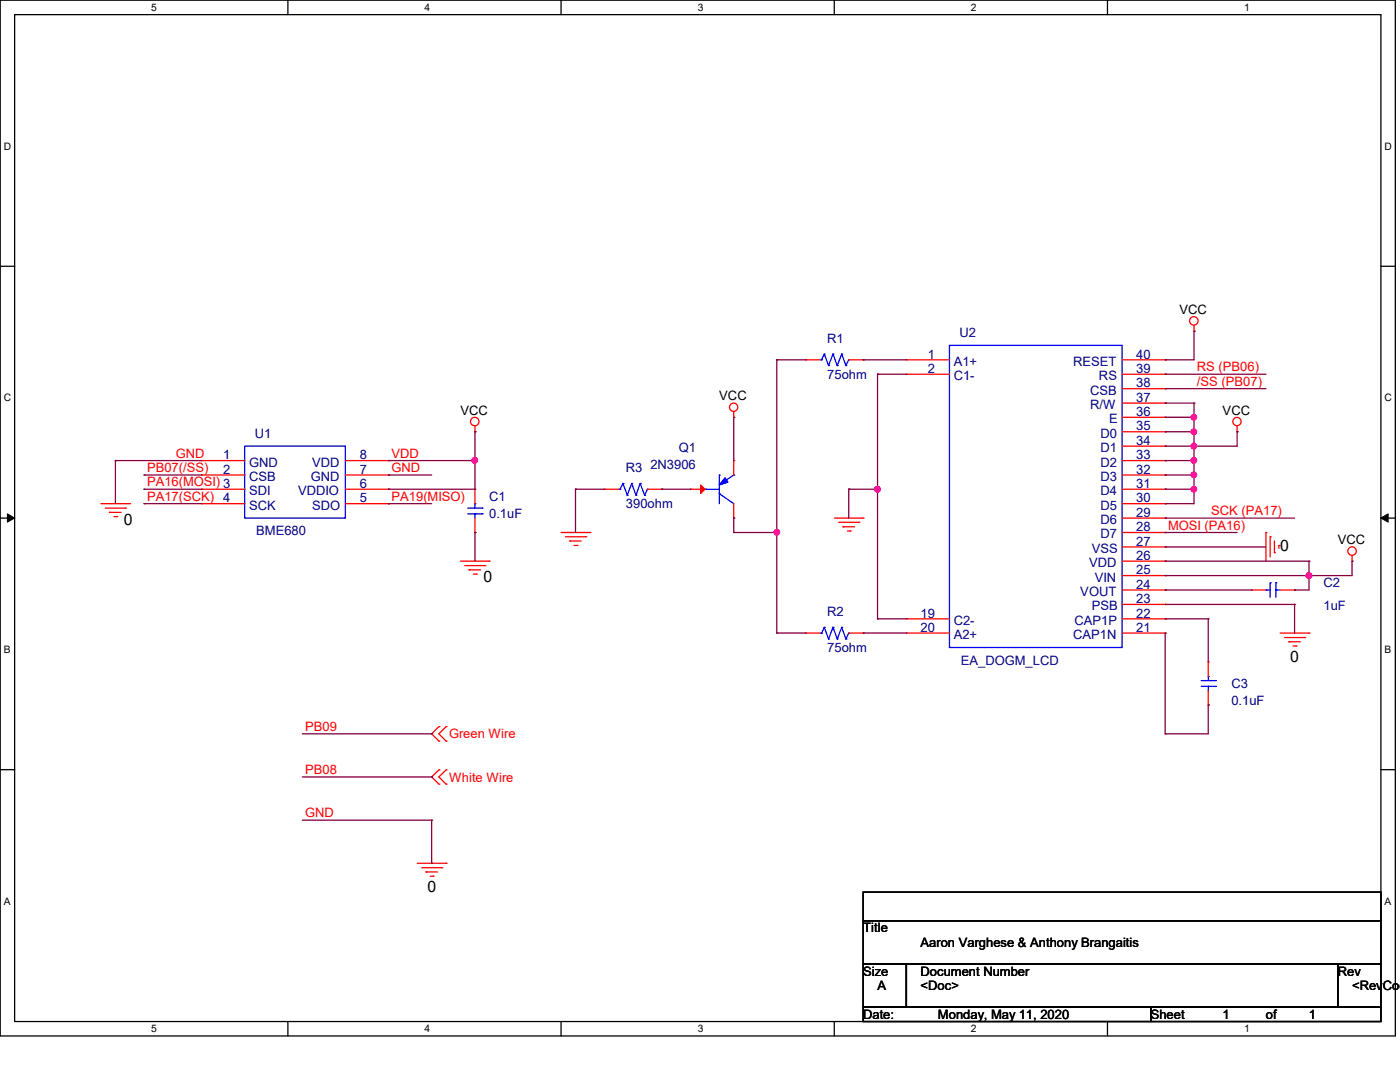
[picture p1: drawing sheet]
<svg xmlns="http://www.w3.org/2000/svg" width="279mm" height="216mm" viewBox="0 0 279 216" stroke-linecap="round" stroke-linejoin="round" font-family="sans-serif">
<path d="M0 0h278.5v206.7h-278.5zM2.9 2.9h272.7v200.9h-272.7z" fill="none" stroke="#000" stroke-width=".25"/>
<g fill="#fff">
<path d="M30.2 .3h1.1v2.3h-1.1z"/>
<path d="M30.2 204.1h1.1v2.3h-1.1z"/>
</g>
<path d="M57.4 0v2.9M57.4 203.8v2.9" fill="none" stroke="#000" stroke-width=".25"/>
<g fill="#fff">
<path d="M84.7 .3h1.1v2.3h-1.1z"/>
<path d="M84.7 204.1h1.1v2.3h-1.1z"/>
</g>
<path d="M112 0v2.9M112 203.8v2.9" fill="none" stroke="#000" stroke-width=".25"/>
<g fill="#fff">
<path d="M139.2 .3h1.1v2.3h-1.1z"/>
<path d="M139.2 204.1h1.1v2.3h-1.1z"/>
</g>
<path d="M166.5 0v2.9M166.5 203.8v2.9" fill="none" stroke="#000" stroke-width=".25"/>
<g fill="#fff">
<path d="M193.8 .3h1.1v2.3h-1.1z"/>
<path d="M193.8 204.1h1.1v2.3h-1.1z"/>
</g>
<path d="M221 0v2.9M221 203.8v2.9" fill="none" stroke="#000" stroke-width=".25"/>
<g fill="#fff">
<path d="M248.3 .3h1.1v2.3h-1.1z"/>
<path d="M248.3 204.1h1.1v2.3h-1.1z"/>
<path d="M.8 28h1.4v2.3h-1.4z"/>
<path d="M276.3 28h1.4v2.3h-1.4z"/>
<path d="M.8 78.2h1.4v2.3h-1.4z"/>
<path d="M276.3 78.2h1.4v2.3h-1.4z"/>
</g>
<path d="M0 53.1h2.9M275.6 53.1h2.9" fill="none" stroke="#000" stroke-width=".25"/>
<g fill="#fff">
<path d="M.8 128.5h1.3v2.2h-1.3z"/>
<path d="M276.3 128.5h1.3v2.2h-1.3z"/>
</g>
<path d="M0 103.4h2.9M275.6 103.4h2.9" fill="none" stroke="#000" stroke-width=".25"/>
<path d="M1.5 102.5l1.4 .9-1.4 .8zM275.6 103.4l1.4-.9v1.7z" fill="#000" stroke="#000" stroke-width=".2"/>
<g fill="#fff">
<path d="M.8 178.7h1.3v2.2h-1.3z"/>
<path d="M276.3 178.7h1.3v2.2h-1.3z"/>
</g>
<path d="M0 153.6h2.9M275.6 153.6h2.9M172.3 178h103.3v5.7h-103.3zM172.3 183.7h103.3v8.7h-103.3zM172.3 192.4h8.6v8.6h-8.6zM180.9 192.4h86.1v8.6h-86.1zM267 192.4h8.6v8.6h-8.6zM172.3 201h57.4v2.8h-57.4zM229.7 201h45.9v2.8h-45.9z" fill="none" stroke="#000" stroke-width=".25"/>
<g fill="none" stroke="#f00" stroke-width=".25">
<path d="M160.8 71.8h.1M160.8 71.8h2.9M169.4 71.8h2.9M172.3 71.8h.1M180.9 71.8h.1M180.9 74.7h.1M180.9 71.8h8.6M180.9 74.7h8.6M223.9 71.8h8.6M223.9 74.7h8.6M223.9 77.6h8.6M232.5 77.6h.1"/>
<path d="M232.5 74.7h.1M232.5 71.8h.1M238.3 66.1h.1M238.3 64.9v1.2M40.2 91.9h.1M40.2 94.8h.1M40.2 97.6h.1M40.2 97.6h8.7M40.2 94.8h8.7M40.2 91.9h8.7M68.9 97.6h8.7M68.9 94.8h8.7"/>
<path d="M68.9 91.9h8.7M77.6 97.6h.1M77.6 94.8h.1M77.6 91.9h.1M94.8 86.1h.1M94.8 97.6h.1M94.8 85v1.1M94.8 97.6v2.9M120.6 97.6h.1M120.6 97.6h2.9M129.2 97.6h2.9M132.1 97.6h.1"/>
<path d="M137.8 97.6h.1M137.8 97.6h2.9M146.4 83.3h.1M146.4 91.9h.1M146.4 82.1v1.2M146.4 91.9v2.9M223.9 97.6h8.6M223.9 94.8h8.6M223.9 91.9h8.6M223.9 89h8.6M223.9 86.1h8.6M223.9 83.3h8.6"/>
<path d="M223.9 80.4h8.6M232.5 97.6h.1M232.5 94.8h.1M232.5 91.9h.1M232.5 89h.1M232.5 86.1h.1M232.5 83.3h.1M232.5 80.4h.1M246.9 86.1h.1M246.9 85v1.1M20.2 100.5h5.7M21 101.4h4"/>
<path d="M21.8 102.2h.1M21.8 102.2h2.4M22.7 103.1h.6M23.3 103.1h.1M25 101.4h.1M25.9 100.5h.1M40.2 100.5h.1M40.2 100.5h8.7M68.9 100.5h8.7M77.6 100.5h.1M91.9 112h5.7M92.8 112.9h4"/>
<path d="M93.6 113.7h.1M93.6 113.7h2.3M94.5 114.6h.5M94.8 106.3h.1M94.8 103.4v2.9M95 114.6h.1M96.8 112.9h.1M97.6 112h.1M112 106.3h5.7M112.9 107.1h4M113.7 107.9h.1M113.7 107.9h2.3"/>
<path d="M114.6 108.8h.5M115.1 108.8h.1M116.9 107.1h.1M117.7 106.3h.1M146.4 103.4h.1M146.4 100.5v2.9M166.5 103.4h5.8M167.4 104.2h4M168.2 105.1h.1M168.2 105.1h2.4M169.1 106h.6M169.7 106h.1"/>
<path d="M171.4 104.2h.1M172.3 103.4h.1M223.9 100.5h8.6M223.9 112h8.6M223.9 103.4h8.6M223.9 106.3h8.6M223.9 117.7h8.6M223.9 114.9h8.6M223.9 109.1h8.6M232.5 117.7h.1M232.5 114.9h.1M232.5 112h.1"/>
<path d="M232.5 109.1h.1M232.5 106.3h.1M232.5 103.4h.1M232.5 100.5h.1M249.8 117.7h.1M249.8 117.7h2.8M252.6 106.3h.1M252.6 106.3v5.7M253.5 107.1h.1M253.5 107.1v4M254.3 110.3h.1M254.3 107.9v2.4"/>
<path d="M255.2 108.8h.1M255.2 108.8v.6M255.5 117.7h2.9M258.4 117.7h.1M269.8 112h.1M269.8 110.8v1.2M160.8 126.3h.1M160.8 126.3h2.9M169.4 126.3h2.9M172.3 126.3h.1M180.9 123.5h.1M180.9 126.3h.1"/>
<path d="M180.9 126.3h8.6M180.9 123.5h8.6M223.9 126.3h8.6M223.9 123.5h8.6M223.9 120.6h8.6M232.5 126.3h.1M232.5 123.5h.1M232.5 120.6h.1M241.1 132.1h.1M241.1 132.1v2.9M241.1 137.8v2.9M255.5 126.3h5.7"/>
<path d="M256.4 127.2h4M257.2 128.1h.1M257.2 128.1h2.3M258.1 128.9h.6M258.7 128.9h.1M260.4 127.2h.1M261.2 126.3h.1M87.6 145h.1M87.6 147.9h.1M87.6 153.6h.1M87.6 156.5h.1M87.6 145l-1.5 1.4 1.5 1.5"/>
<path d="M87.6 153.6l-1.5 1.4 1.5 1.5M89 147.9h.1M89 145h.1M89 156.5h.1M89 153.6h.1M89 145l-1.4 1.4 1.4 1.5M89 153.6l-1.4 1.4 1.4 1.5M241.1 140.7h.1M83.3 172.3h5.7M84.2 173.1h4M85 174h.1M85 174h2.3"/>
<path d="M85.9 174.8h.5M86.4 174.8h.1M88.2 173.1h.1M89 172.3h.1"/>
<circle cx="238.3" cy="64" r=".85"/>
<circle cx="94.7" cy="84.1" r=".85"/>
<circle cx="146.4" cy="81.3" r=".83"/>
<circle cx="246.9" cy="84.1" r=".83"/>
<circle cx="269.8" cy="110" r=".85"/>
</g>
<g fill="none" stroke="#00f" stroke-width=".25">
<path d="M163.7 71.8h.3M164 71.8h.1M164.5 70.7h.1M164.5 70.7l-.5 1.1M164.5 70.7l.9 2.2M165.4 72.9h.1M166.2 70.7h.1M166.2 70.7l-.8 2.2M166.2 70.7l.9 2.2M167.1 72.9h.1M168 70.7h.1M168 70.7l-.9 2.2"/>
<path d="M168 70.7l.8 2.2M168.8 72.9h.1M169.4 71.8h.1M169.4 71.8l-.6 1.1M189.5 68.9h34.4v60.3h-34.4zM48.9 89h20v14.4h-20zM123.5 97.6h.2M123.7 97.6h.1M124.3 96.5h.1M124.3 96.5l-.6 1.1M124.3 96.5l.9 2.3M125.2 98.8h.1"/>
<path d="M126.1 96.5h.1M126.1 96.5l-.9 2.3M126.1 96.5l.8 2.3M126.9 98.8h.1M127.8 96.5h.1M127.8 96.5l-.9 2.3M127.8 96.5l.9 2.3M128.7 98.8h.1M129.2 97.6h.1M129.2 97.6l-.5 1.2M140.7 97.6h.1M140.7 97.6h2.9"/>
<path d="M143.6 98.5h.1M143.6 94.8h.1M143.6 98.5l2.8 2M143.6 94.8v5.7M146.4 94.8h.1M146.4 94.8l-2.8 2M93.3 102.5h2.9M93.3 101.4h2.9M94.8 100.5h.1M94.8 102.5h.1M94.8 100.5v.9M94.8 102.5v.9"/>
<path d="M96.2 102.5h.1M96.2 101.4h.1M252.6 117.7h.1M252.6 117.7h.9M253.5 116.3h.1M253.5 116.3v2.9M254.6 116.3h.1M254.6 117.7h.1M254.6 116.3v2.9M254.6 117.7h.9M163.7 126.3h.3M164 126.3h.1"/>
<path d="M164.5 125.2h.1M164.5 125.2l-.5 1.1M164.5 125.2l.9 2.3M165.4 127.5h.1M166.2 125.2h.1M166.2 125.2l-.8 2.3M166.2 125.2l.9 2.3M167.1 127.5h.1M168 125.2h.1M168 125.2l-.9 2.3M168 125.2l.8 2.3M168.8 127.5h.1"/>
<path d="M169.4 126.3h.1M169.4 126.3l-.6 1.2M239.7 136.9h2.9M239.7 135.8h2.9M241.1 135h.1M241.1 136.9h.1M241.1 135v.8M241.1 136.9v.9M242.6 136.9h.1M242.6 135.8h.1"/>
</g>
<path d="M144.7 95.3l.6 .9-1.7 .6z" fill="#00f" stroke="#00f" stroke-width=".25"/>
<path d="M139.8 96.8l.9 .8-.9 .9z" fill="#f00" stroke="#f00" stroke-width=".25"/>
<g fill="none" stroke="#800040" stroke-width=".25">
<path d="M155 71.8h.1M155 71.8h5.8M155 71.8v54.5M172.3 71.8h.1M172.3 71.8h8.6M175.1 74.7h.1M175.1 74.7h5.8M175.1 74.7v48.8M232.5 71.8h.1M232.5 74.7h.1M232.5 77.6h.1M232.5 74.7h20.1"/>
<path d="M232.5 77.6h20.1M238.3 66.1h.1M238.3 66.1v5.7h-5.8M23 91.9h.1M23 91.9h17.2M23 91.9v8.6M28.7 94.8h.1M28.7 97.6h.1M28.7 94.8h11.5M28.7 97.6h11.5M77.6 97.6h.1M77.6 94.8h.1"/>
<path d="M77.6 91.9h.1M77.6 91.9h17.2M77.6 94.8h8.5M94.8 91.9h.1M94.8 86.1h.1M94.8 86.1v11.5h-17.2M114.9 97.6h.1M114.9 97.6h5.7M114.9 97.6v8.7M132.1 97.6h.1M132.1 97.6h5.7M146.4 83.3h.1"/>
<path d="M146.4 83.3v8.6M169.4 97.6h.1M169.4 97.6h5.7M169.4 97.6v5.8M175.1 97.6h.1M232.5 80.4h.1M232.5 83.3h.1M232.5 86.1h.1M232.5 89h.1M232.5 91.9h.1M232.5 94.8h.1M232.5 97.6h.1"/>
<path d="M232.5 91.9h5.8M232.5 94.8h5.8M232.5 97.6h5.8M232.5 80.4h5.8M232.5 83.3h5.8M232.5 86.1h5.8M238.3 80.4h.1M238.3 83.3h.1M238.3 86.1h.1M238.3 89h.1M238.3 91.9h.1M238.3 94.8h.1"/>
<path d="M238.3 97.6h.1M238.3 80.4v20.1h-5.8M246.9 86.1h.1M246.9 86.1v2.9h-14.4M28.7 100.5h.1M28.7 100.5h11.5M77.6 100.5h.1M77.6 100.5h8.5M94.8 106.3h.1M94.8 106.3v5.7M146.4 103.4h.1M146.4 106.3h.1"/>
<path d="M146.4 103.4v2.9M146.4 106.3h8.6M155 106.3h.1M232.5 100.5h.1M232.5 117.7h.1M232.5 112h.1M232.5 114.9h.1M232.5 109.1h.1M232.5 103.4h.1M232.5 106.3h.1M232.5 106.3h14.4M232.5 117.7h17.3"/>
<path d="M232.5 112h28.7M232.5 109.1h20.1M232.5 103.4h25.9M258.4 117.7h.1M261.2 112h.1M261.2 114.9h.1M261.2 112v5.7h-2.8M269.8 112h.1M269.8 112v2.9h-37.3M155 126.3h.1M155 126.3h5.8M172.3 126.3h.1"/>
<path d="M172.3 126.3h8.6M175.1 123.5h.1M175.1 123.5h5.8M232.5 120.6h.1M232.5 123.5h.1M232.5 126.3h.1M232.5 123.5h8.6M232.5 120.6h25.9M232.5 126.3v20.1M241.1 123.5h.1M241.1 123.5v8.6M258.4 120.6h.1"/>
<path d="M258.4 120.6v5.7M60.3 146.4h25.8M60.3 155h25.8M86.1 146.4h.1M86.1 155h.1M232.5 146.4h.1M241.1 140.7h.1M241.1 140.7v5.7h-8.6M60.3 163.7h25.8M86.1 163.7h.1M86.1 172.3h.1M86.1 163.7v8.6"/>
</g>
<g fill="#f0f" stroke="#f0f" stroke-width=".25">
<circle cx="94.7" cy="91.9" r=".55"/>
<circle cx="175.1" cy="97.6" r=".56"/>
<circle cx="155" cy="106.2" r=".55"/>
<circle cx="238.3" cy="83.3" r=".55"/>
<circle cx="238.3" cy="86.1" r=".55"/>
<circle cx="238.3" cy="91.9" r=".55"/>
<circle cx="238.3" cy="97.6" r=".55"/>
<circle cx="238.3" cy="94.7" r=".55"/>
<circle cx="238.3" cy="89" r=".55"/>
<circle cx="261.2" cy="114.9" r=".56"/>
</g>
<g font-size="3.1">
<text x="24.7" y="104.7">0</text>
<text x="255.5" y="109.9">0</text>
<text x="96.5" y="116.2">0</text>
<text x="257.5" y="132">0</text>
<text x="85.3" y="177.9">0</text>
</g>
<g font-size="2.6">
<text x="235.4" y="62.7">VCC</text>
<text x="91.9" y="82.8">VCC</text>
<text x="143.6" y="79.9">VCC</text>
<text x="244" y="82.8">VCC</text>
<text x="267" y="108.6">VCC</text>
<text x="172.3" y="186.1">Title</text>
<text x="183.7" y="188.9">Aaron Varghese &amp; Anthony Brangaitis</text>
<text x="172.3" y="194.7">Size</text>
<text x="175.1" y="197.6">A</text>
<text x="183.7" y="194.7">Document Number</text>
<text x="183.7" y="197.6">&lt;Doc&gt;</text>
<text x="267" y="194.7">Rev</text>
<text x="269.8" y="197.6">&lt;RevCod</text>
<text x="172.3" y="203.3">Date:</text>
<text x="187.2" y="203.3">Monday, May 11, 2020</text>
<text x="229.7" y="203.3">Sheet</text>
<text x="244" y="203.3">1</text>
<text x="252.6" y="203.3">of</text>
<text x="261.2" y="203.3">1</text>
</g>
<g font-size="2.6" fill="#000080">
<text x="165.1" y="68.4">R1</text>
<text x="185.2" y="71.5">1</text>
<text x="191.5" y="67.2">U2</text>
<text x="226.8" y="71.5">40</text>
<text x="165.1" y="75.6">75ohm</text>
<text x="185.2" y="74.4">2</text>
<text x="190.3" y="73">A1+</text>
<text x="190.3" y="75.9">C1-</text>
<text x="214.2" y="73">RESET</text>
<text x="219.3" y="75.9">RS</text>
<text x="226.8" y="77.3">38</text>
<text x="226.8" y="74.4">39</text>
<text x="217.6" y="81.6">R/W</text>
<text x="217.6" y="78.7">CSB</text>
<text x="226.8" y="83">36</text>
<text x="226.8" y="80.2">37</text>
<text x="50.8" y="87.3">U1</text>
<text x="219.6" y="87.3">D0</text>
<text x="221.4" y="84.5">E</text>
<text x="226.8" y="88.8">34</text>
<text x="226.8" y="85.9">35</text>
<text x="44.5" y="91.7">1</text>
<text x="44.5" y="94.5">2</text>
<text x="49.7" y="93.1">GND</text>
<text x="49.7" y="95.9">CSB</text>
<text x="62.1" y="95.9">GND</text>
<text x="62.3" y="93.1">VDD</text>
<text x="71.8" y="94.5">7</text>
<text x="71.8" y="91.7">8</text>
<text x="124.9" y="94.2">R3</text>
<text x="129.8" y="93.6">2N3906</text>
<text x="135.5" y="90.2">Q1</text>
<text x="219.6" y="95.9">D3</text>
<text x="219.6" y="93.1">D2</text>
<text x="219.6" y="90.2">D1</text>
<text x="226.8" y="94.5">32</text>
<text x="226.8" y="91.7">33</text>
<text x="49.7" y="98.8">SDI</text>
<text x="49.7" y="101.7">SCK</text>
<text x="59.5" y="98.8">VDDIO</text>
<text x="62.3" y="101.7">SDO</text>
<text x="71.8" y="100.2">5</text>
<text x="71.8" y="97.4">6</text>
<text x="97.6" y="99.9">C1</text>
<text x="124.9" y="101.4">390ohm</text>
<text x="219.6" y="101.7">D5</text>
<text x="219.6" y="98.8">D4</text>
<text x="226.8" y="100.2">30</text>
<text x="226.8" y="97.4">31</text>
<text x="51.1" y="106.8">BME680</text>
<text x="97.6" y="103.4">0.1uF</text>
<text x="219.6" y="107.4">D7</text>
<text x="219.6" y="104.6">D6</text>
<text x="226.8" y="106">28</text>
<text x="226.8" y="103.1">29</text>
<text x="217.3" y="113.2">VDD</text>
<text x="217.9" y="110.3">VSS</text>
<text x="226.8" y="111.7">26</text>
<text x="226.8" y="108.9">27</text>
<text x="215.6" y="118.9">VOUT</text>
<text x="218.5" y="116">VIN</text>
<text x="226.8" y="117.5">24</text>
<text x="226.8" y="114.6">25</text>
<text x="264.1" y="117.2">C2</text>
<text x="165.1" y="122.9">R2</text>
<text x="183.7" y="123.2">19</text>
<text x="190.3" y="124.6">C2-</text>
<text x="214.5" y="124.6">CAP1P</text>
<text x="217.9" y="121.8">PSB</text>
<text x="226.8" y="123.2">22</text>
<text x="226.8" y="120.4">23</text>
<text x="264.1" y="121.8">1uF</text>
<text x="165.1" y="130.1">75ohm</text>
<text x="183.7" y="126.1">20</text>
<text x="190.3" y="127.5">A2+</text>
<text x="214.2" y="127.5">CAP1N</text>
<text x="226.8" y="126.1">21</text>
<text x="191.8" y="132.7">EA_DOGM_LCD</text>
<text x="245.7" y="137.3">C3</text>
<text x="245.7" y="140.7">0.1uF</text>
</g>
<g font-size="2.6" fill="#f00">
<text x="238.9" y="74.1">RS (PB06)</text>
<text x="238.9" y="77">/SS (PB07)</text>
<text x="29.3" y="94.2">PB07(/SS)</text>
<text x="35.1" y="91.3">GND</text>
<text x="78.1" y="94.2">GND</text>
<text x="78.1" y="91.3">VDD</text>
<text x="29.3" y="97">PA16(MOSI) 3</text>
<text x="29.3" y="99.9">PA17(SCK) 4</text>
<text x="78.1" y="99.9">PA19(MISO)</text>
<text x="233.1" y="105.7">MOSI (PA16)</text>
<text x="241.7" y="102.8">SCK (PA17)</text>
<text x="60.9" y="145.8">PB09</text>
<text x="89.6" y="147.3">Green Wire</text>
<text x="60.9" y="154.4">PB08</text>
<text x="89.6" y="156">White Wire</text>
<text x="60.9" y="163.1">GND</text>
</g>
<g font-size="2.1">
<text x="30.2" y="2.2">5</text>
<text x="84.7" y="2.2">4</text>
<text x="139.2" y="2.2">3</text>
<text x="193.8" y="2.2">2</text>
<text x="248.3" y="2.2">1</text>
<text x=".8" y="29.8">D</text>
<text x="276.3" y="29.8">D</text>
<text x=".8" y="80.1">C</text>
<text x="276.3" y="80.1">C</text>
<text x=".8" y="130.3">B</text>
<text x="276.3" y="130.3">B</text>
<text x=".8" y="180.5">A</text>
<text x="276.3" y="180.5">A</text>
<text x="30.2" y="206">5</text>
<text x="84.7" y="206">4</text>
<text x="139.2" y="206">3</text>
<text x="193.8" y="206">2</text>
<text x="248.3" y="206">1</text>
</g>
</svg>
